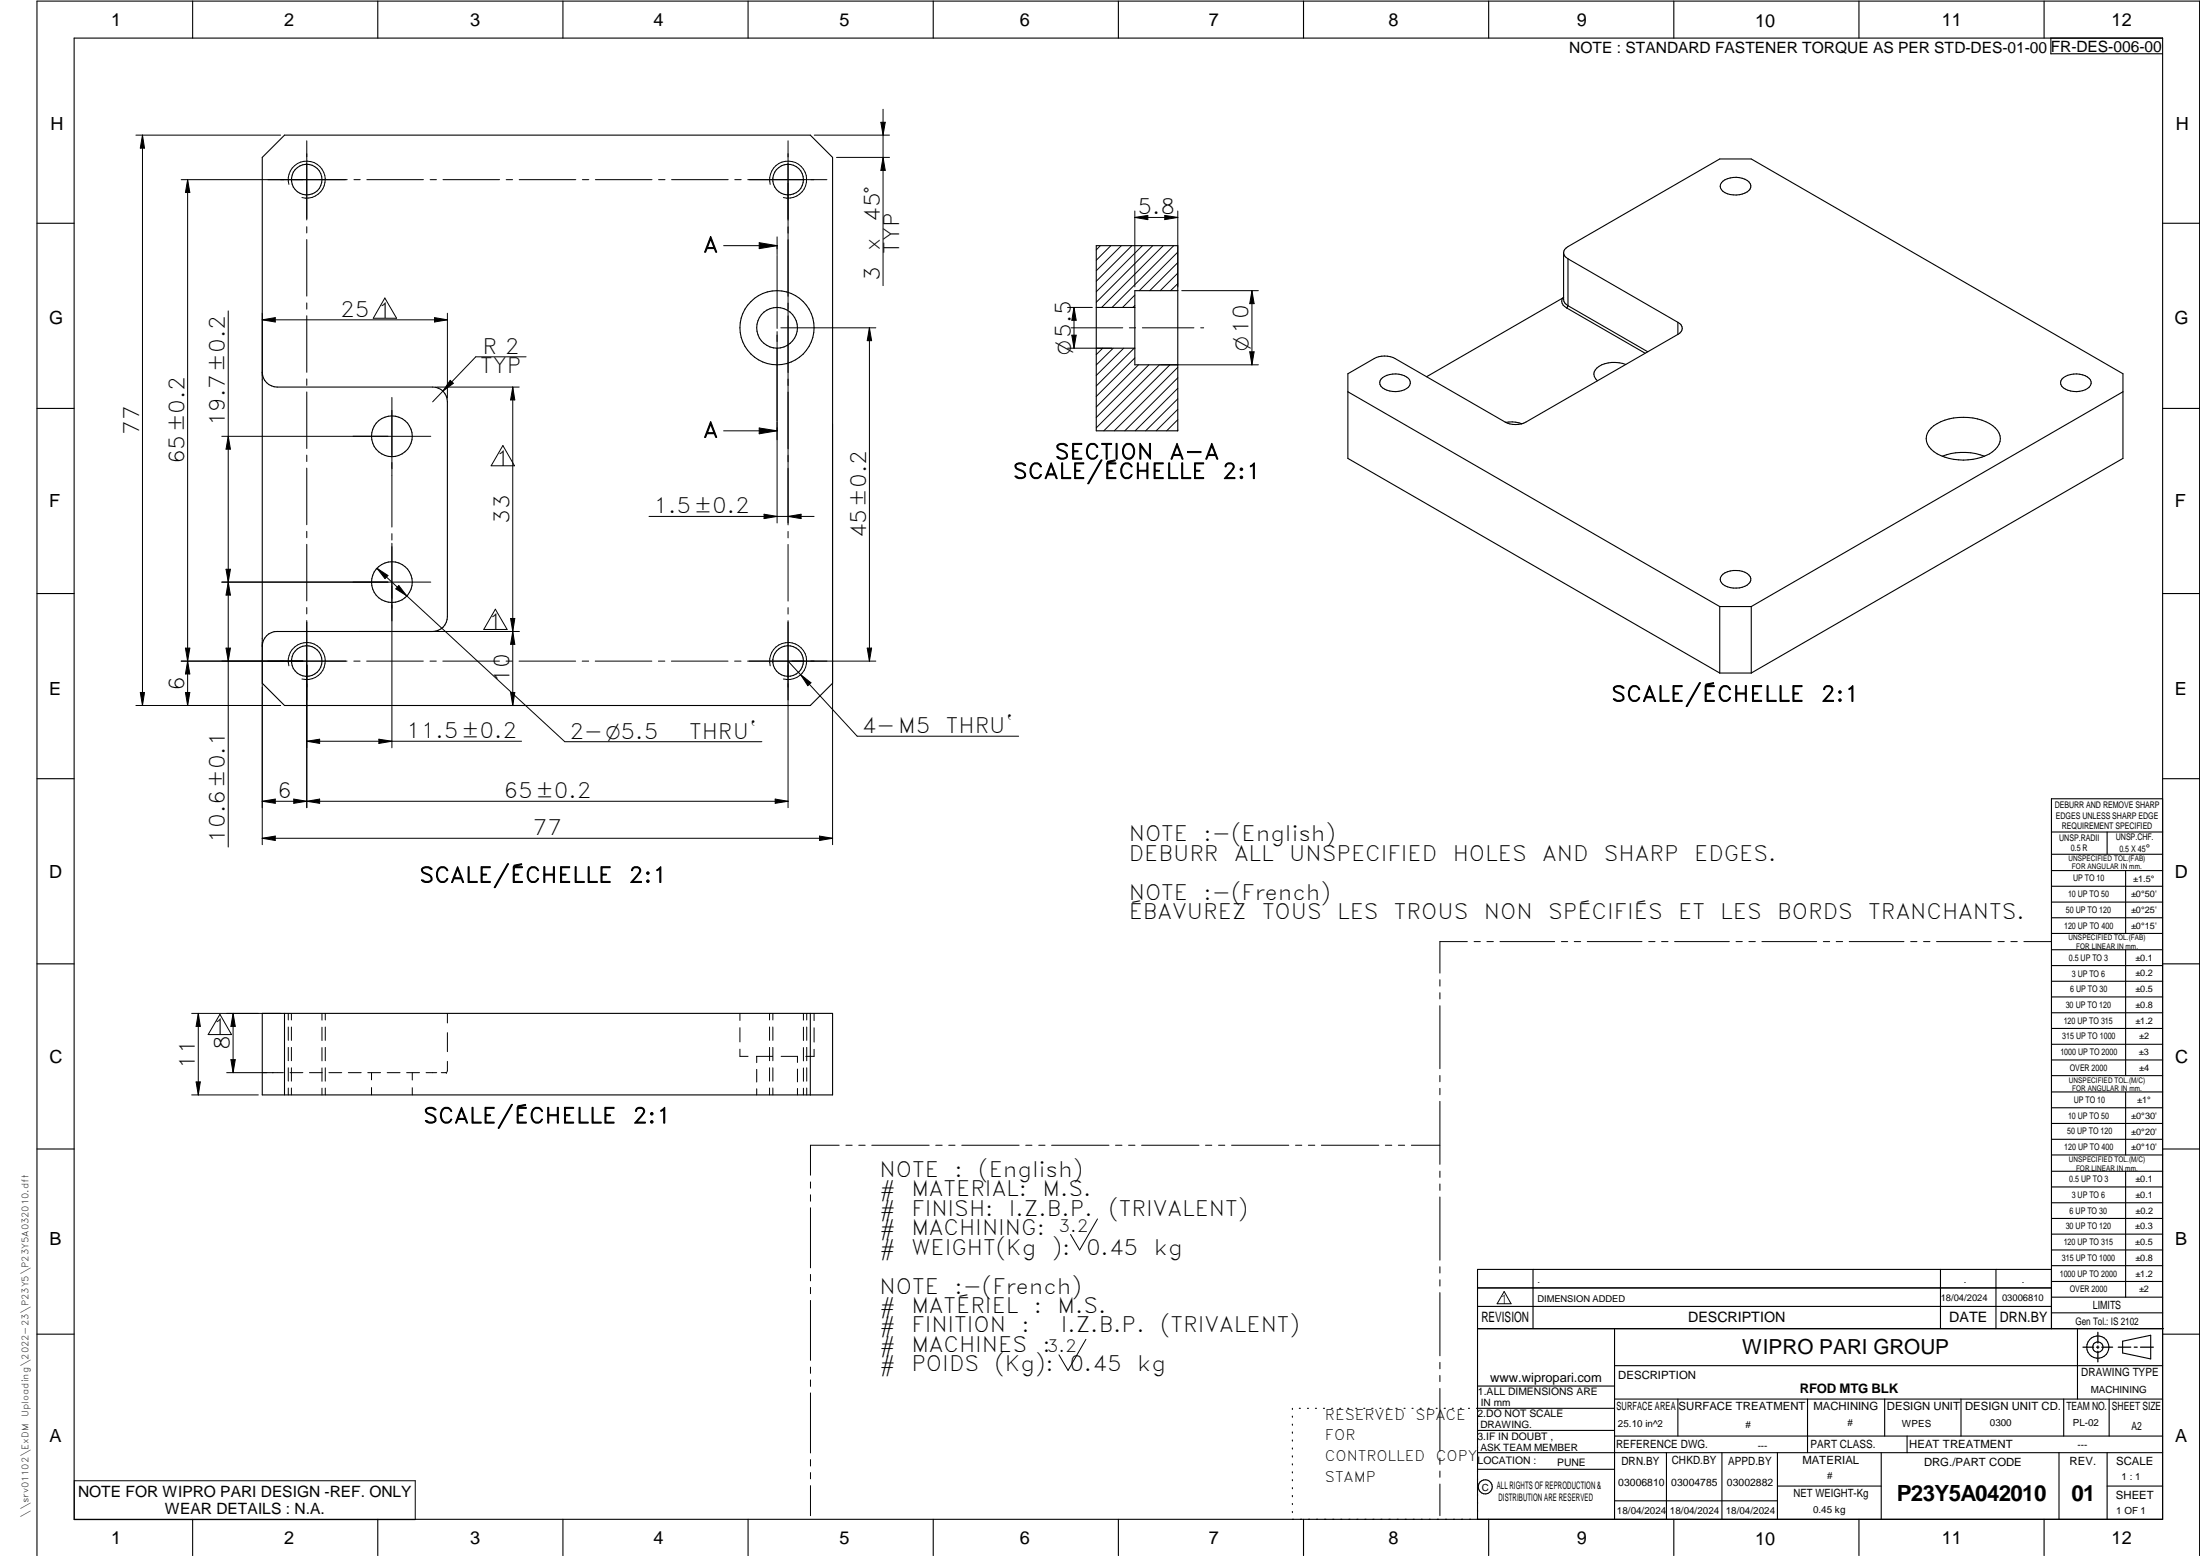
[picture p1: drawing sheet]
<svg xmlns="http://www.w3.org/2000/svg" width="594mm" height="420mm" viewBox="0 0 594 420" stroke-linecap="round" stroke-linejoin="round" font-family="sans-serif">
<g fill="none" stroke="#000" stroke-width=".3">
<path d="M20 10.3h564v400h-564zM52 .3v10M102 .3v10M152 .3v10M202 .3v10M252 .3v10M302 .3v10M352 .3v10M402 .3v10M452 .3v10M502 .3v10M552 .3v10"/>
<path d="M553.8 10.3v4.2h30.2M70.8 42.5l6-6h142l6 6v142l-6 6h-142l-6-6zM465.2 48.9a6 6 0 0 1 7.1 .2 1.8 1.8 0 0 1 .4 1.9 1.8 1.8 0 0 1-1.5 1.2 6 6 0 0 1-6.3-1 1.56 1.56 0 0 1 .3-2.3zM10 60.3h10M296 66.3h22v50h-22zM318 78.5h-11.6v20h11.6M422.2 68.2a1.98 1.98 0 0 1 1.2-1.6l41-23.7h8.5l100.4 58v22.9l-100.4 57.9M422.2 68.2a1.98 1.98 0 0 0 1.2 1.7M422.2 68.2v12.7a1.98 1.98 0 0 0 1.2 1.6M423.4 69.9l29.7 17.1M423.4 69.9v12.7M584 60.3h10"/>
<path d="M296 83h10.4M296 94h10.4M421.9 80.5l-36.7 21.2M421.9 80.5a1.93 1.93 0 0 0 1.1 2.6M422.2 80.3l-.3 .2M423 83.1l21.2 12.3M423.4 82.5l21.6 12.5M423.4 82.5l-.4 .6M439 98.4a7.5 7.5 0 0 0-8.2 1.5 2.03 2.03 0 0 0 .6 2.9M453.1 90.3l-41 23.7a6.2 6.2 0 0 1-5.7 0l-29.7-17.2a6.2 6.2 0 0 0-5.6 0l-7.1 4.1v22.9l100.4 57.9M453.1 87a1.71 1.71 0 0 1 1.2 1.7 1.71 1.71 0 0 1-1.2 1.6M453.1 87v3.3"/>
<path d="M10 110.3h10M70.8 100.5a4 4 0 0 0 4 4h42a3.9 3.9 0 0 1 4 4v58a4 4 0 0 1-4 4h-42a4 4 0 0 0-4 4M364 105.8l100.4 58M373.3 102a5.8 5.8 0 0 1 7.4 .6 1.95 1.95 0 0 1-1.4 2.6 6 6 0 0 1-6.4-.9 1.58 1.58 0 0 1 .4-2.3zM406.6 114l1.8-.1 2.6 .5M521.5 115.6a14.5 14.5 0 0 1 14.7-1.7 5.1 5.1 0 0 1 3.9 5.3 7.6 7.6 0 0 1-6.1 4.6 14.9 14.9 0 0 1-11.8-1.8 3.9 3.9 0 0 1-.7-6.4zM556.8 102.4a5.6 5.6 0 0 1 7.7 .2 1.95 1.95 0 0 1-1.4 2.6 6 6 0 0 1-6.3-.9 1.51 1.51 0 0 1 0-1.9zM573.3 105.8l-100.4 58M584 110.3h10M535.9 123.2a16.4 16.4 0 0 0-11.4 0M465.2 155.1a6.1 6.1 0 0 1 7.1 .2 1.65 1.65 0 0 1-.5 2.7 5.9 5.9 0 0 1-6.9-.6 1.56 1.56 0 0 1 .3-2.3zM10 160.3h10"/>
<path d="M464.4 163.8h8.5M464.4 163.8v17.9M472.9 163.8v17.9M584 160.3h10M464.4 181.7h8.5M10 210.3h10M584 215.7h-30v143.1M584 210.3h10M554 224.7h30M554 230.7h30M554 235.1h30M554 239.3h30"/>
<path d="M569 224.7v6M574 235.1v17M554 243.6h30M554 247.8h30M554 252.1h30M554 256.5h30M574 256.5v33.9M10 260.3h10M70.8 273.6h154v22.1h-154zM76.8 273.6v22.1M218.8 273.6v22.1M554 260.7h30"/>
<path d="M554 265h30M554 269.2h30M554 273.5h30M554 277.7h30M584 260.3h10M554 282h30M554 286.2h30M554 290.4h30M554 294.9h30M554 299.1h30M574 294.9v17M10 310.3h10"/>
<path d="M554 303.4h30M554 307.6h30M554 311.9h30M554 316.3h30M574 316.3v34M584 310.3h10M554 320.5h30M554 324.8h30M554 329h30M554 333.2h30M554 337.5h30M399 358.8h185.2"/>
<path d="M399 352.8h155M399 347.8h155M414 342.8v16M436 358.8v51.5M524 342.8v16M539 342.8v16M554 341.8h30M554 346h30M554 350.3h30M554 354.5h30M554 342.8h-155v67.5M561 358.8v19"/>
<path d="M10 360.3h10M399 374.3h37M436 377.8h148M453.1 377.8v10M488.1 377.8v14.5M508.9 377.8v10M529.5 377.8v10M557.3 377.8v10M569.5 377.8v10M573.2 362.2l7.6-1.6v6.3l-7.6-1.6zM584 368.8h-148M584 360.3h10"/>
<path d="M349 380.3v.3M349 382.4v.3M349 384.6v.3M349 386.7v.3M349 388.8v.3M349 391v.3M349 393.1v.3M349 395.3v.3M349 397.4v.3M349 399.5v.3M350.9 380.3h.2M353.1 380.3h.2"/>
<path d="M355.2 380.3h.3M357.4 380.3h.3M359.6 380.3h.3M361.7 380.3h.3M363.9 380.3h.3M366.1 380.3h.3M368.3 380.3h.2M370.4 380.3h.3M372.6 380.3h.3M374.8 380.3h.3M376.9 380.3h.4M379.1 380.3h.3"/>
<path d="M381.3 380.3h.3M383.4 380.3h.4M385.6 380.3h.3M387.8 380.3h.3M390 380.3h.3M392.2 380.3h.3M394.3 380.3h.3M396.5 380.3h.3M398.7 380.3h37.3M399 396.7h37M399 392.3h185M399 386.2h37"/>
<path d="M436 387.8h148M450 392.3v18M465 392.3v18M480 392.3v18M508 392.3v18M515 387.8v4.5M556 392.3v18M569 392.3v18M52 410.3v9.7M102 410.3v9.7M152 410.3v9.7M202 410.3v9.7"/>
<path d="M252 410.3v9.7M302 410.3v9.7M349 401.7v.3M349 403.8v.4M349 406v.3M349 408.1v.3M352 410.3v9.7M402 410.3v9.7M436 405.3h44M452 410.3v9.7M480 401.3h28M502 410.3v9.7"/>
<path d="M552 410.3v9.7M569 401.3h15M10 420v-419.7h584v419.7"/>
<circle cx="82.8" cy="48.5" r="4.1"/>
<circle cx="212.8" cy="48.5" r="4.1"/>
<circle cx="209.8" cy="88.5" r="10"/>
<circle cx="209.8" cy="88.5" r="5.5"/>
<circle cx="105.8" cy="117.8" r="5.5"/>
<circle cx="105.8" cy="157.2" r="5.5"/>
<circle cx="82.8" cy="178.5" r="4.1"/>
<circle cx="212.8" cy="178.5" r="4.1"/>
<circle cx="566.5" cy="363.7" r="1.39"/>
<circle cx="566.5" cy="363.8" r="3"/>
<circle cx="401.1" cy="401.5" r="1.9"/>
</g>
<g fill="none" stroke="#000" stroke-width=".27">
<path d="M36.7 36.5h39.1M38.5 36.5l.5 3.5h-1.1zM38.5 36.5v154M82.8 38v21.4M212.8 38v103.7M219.9 36.5h20.3M237.9 33h1.1l-.5 3.5zM238.5 29.5v47.6M50.7 48.5l.6 3.5h-1.2zM50.7 48.5v142M78 49.8a5 5 0 0 1 4.4-6.3 5 5 0 0 1 5.4 5.5 5 5 0 0 1-6.3 4.3M93.8 48.5h-44.9"/>
<path d="M95.6 48.5h1.7M99.1 48.5h15.2M116.2 48.5h1.6M119.6 48.5h15.3M136.7 48.5h1.7M140.2 48.5h15.3M157.3 48.5h1.7M160.8 48.5h15.3M177.8 48.5h1.8M181.3 48.5h15.3M198.4 48.5h1.7M201.9 48.5h21.4"/>
<path d="M208 49.8a5 5 0 0 1 4.4-6.3 5 5 0 0 1 5.4 5.4 5 5 0 0 1-6.3 4.4M225.9 42.5h14.3M238.5 42.5l.5 3.5h-1.1zM306.4 58.7l3.6-.5v1.1zM306.4 57v20.5M306.4 58.7h11.6M314.5 58.2l3.5 .5-3.5 .6zM318 57v20.5M82.8 61.2v1.7M82.8 64.7v15.3M195.4 66.3h14.4M205 65.5l4.8 .8-4.8 .8z"/>
<path d="M209.8 64v4.7M209.8 69v19.7M297.1 66.3l-1.1 1.2M300 66.3l-4 4M302.8 66.3l-6.8 6.8M305.6 66.3l-9.6 9.6M306.4 79.7l-3.3 3.3M308.5 66.3l-12.5 12.5M311.3 66.3l-15.3 15.3M314.1 66.3l-16.6 16.7M316.9 66.3l-16.6 16.7M318 76.6l-1.9 1.9"/>
<path d="M318 68.1l-10.4 10.4M318 73.7l-4.7 4.8M318 70.9l-7.5 7.6M319.1 78.5h20.7M338.1 78.5l.6 3.5h-1.2zM338.1 78.5v20M61.6 83.9v144.8M70.8 84.6v16.9M70.8 86.4h50M70.8 86.4l3.5-.6v1.2zM82.8 81.8v1.7M82.8 85.3v15.2"/>
<path d="M103.9 80.5l3.2 5.4h-6.3zM117.3 85.8l3.5 .6-3.5 .6zM120.8 84.6v22.8M142.1 96.4h-13.6l-11.7 12.1M209.8 89.5v51.7M210.9 88.5h25.6M234.8 88.5v90M234.8 88.5l.6 3.5h-1.2zM288.3 83h6.7M288.3 94h11.9M289.2 88.5h14M289.4 90.5h1.2l-.6 3.5z"/>
<path d="M290 83v11M290 83l.6 3.5h-1.2zM297.8 94l-1.8 1.8M300.6 94l-4.6 4.6M303.4 94l-7.4 7.4M305 88.5h1.7M306.3 94l-10.3 10.2M306.4 82.5l-.5 .5M306.4 96.6l-10.4 10.5M307.4 98.5l-11.4 11.4M308.5 88.5h13.9M310.3 98.5l-14.3 14.2"/>
<path d="M313.1 98.5l-17.1 17M313.3 98.5h26.5M315.9 98.5l-17.8 17.8M318 99.2l-17.1 17.1M324.2 88.5h.8M337.5 95h1.2l-.6 3.5zM59.9 117.8h56.4M61.6 117.8l.6 3.5h-1.2zM82.8 102.3v1.8M82.8 105.8v15.3M105.8 107.3v35M117.9 104.5h22.3"/>
<path d="M121.6 102.7l.8 .8-2.8 2.1zM138.5 104.5l.5 3.5h-1.1zM138.5 104.5v86M195.4 116.3h14.4M205 115.6l4.8 .7-4.8 .8zM224.8 114.6v113.5M318 116.2l-.1 .1M318 113.3l-3 3M318 110.5l-5.8 5.8M318 107.7l-8.6 8.6M318 104.9l-11.5 11.4M318 102l-14.3 14.3"/>
<path d="M82.8 122.9v1.7M82.8 126.4v15.3M135.8 120.3l3.1 5.5h-6.3zM175.3 139.4h44.5M206.3 138.9l3.5 .5-3.5 .6zM212.8 139.4l3.5-.5v1.1zM59.9 157.2h56.4M61 153.7h1.2l-.6 3.5zM61.6 157.2l.6 3.5h-1.2zM82.8 143.5v1.7M82.8 147v15.3M101.8 153.5l3 1.9-.8 .9z"/>
<path d="M101.8 153.5l8 7.4M105.8 144.1v1.7M105.8 146.7v55.2M107.7 158.1l2.1 2.8-2.9-1.9zM212.8 143.5v1.7M212.8 147v15.3M50.1 175h1.2l-.6 3.5zM50.7 178.5l.6 3.5h-1.2zM61 175h1.2l-.6 3.5zM70.8 173.5v54.6M78 179.8a5 5 0 0 1 4.4-6.3 5 5 0 0 1 5.4 5.5 5 5 0 0 1-6.3 4.3M82.8 164v1.8"/>
<path d="M82.8 167.6v50.5M93.7 178.5h-44.8M95.5 178.5h1.7M96.9 170.5h43.3M99 178.5h15.3M109.8 160.9l42.7 39.4h53.2M116.1 178.5h1.7M119.6 178.5h15.3M133.8 164.5l3.1 5.5h-6.3zM136.6 178.5h1.8M137.9 167h1.1l-.5 3.5zM138.5 170.5l.5 3.5h-1.1z"/>
<path d="M140.2 178.5h15.2M157.2 178.5h1.8M160.7 178.5h15.3M177.8 178.5h1.7M181.3 178.5h15.3M198.4 178.5h1.7M201.9 178.5h34.6M208 179.8a5 5 0 0 1 4.4-6.3 5 5 0 0 1 5.4 5.4 5 5 0 0 1-6.3 4.4M212.8 164.1v1.7M212.8 167.6v50.5M212.8 178.5l18.7 20.3h43.6M234.2 175h1.2l-.6 3.5z"/>
<path d="M36.7 190.5h39.1M37.9 187h1.1l-.5 3.5zM50.1 187h1.2l-.6 3.5zM102.3 199.6l3.5 .6-3.5 .5zM137.9 187h1.1l-.5 3.5zM216.2 182.2l2.8 2.2-.9 .8zM70.8 216.4l3.5-.6v1.1zM70.8 216.4h142M79.3 215.8l3.5 .6-3.5 .5zM82.8 216.4l3.5-.6v1.1zM82.8 200.2l3.5-.6v1.1zM82.8 200.2h58"/>
<path d="M209.3 215.8l3.5 .6-3.5 .5zM70.8 226.4h154M70.8 226.4l3.5-.6v1.1zM221.3 225.8l3.5 .6-3.5 .5zM396.2 254.3h-7.4v8.5M398.1 254.3h1.6M401.5 254.3h1.8M405 254.3h14.8M421.6 254.3h1.7M425.1 254.3h1.7M428.6 254.3h14.8M445.2 254.3h1.7"/>
<path d="M448.7 254.3h1.7M452.2 254.3h14.8M468.8 254.3h1.7M472.3 254.3h1.7M475.8 254.3h14.8M492.4 254.3h1.7M495.8 254.3h1.8M499.4 254.3h14.7M516 254.3h1.6M519.4 254.3h1.8M522.9 254.3h14.8M539.5 254.3h1.7"/>
<path d="M543 254.3h1.7M546.5 254.3h7.4M51.8 273.6h24M53.5 273.6l.6 3.6h-1.1zM53.5 273.6v22.1M59.4 273.9l3.1 5.5h-6.3zM62.9 273.6l.6 3.6h-1.1zM62.9 273.6v16M77.8 273.6v1.8M77.8 277.3v3.6M78.7 273.6v1.8M78.7 277.3v3.6"/>
<path d="M86.9 273.6v1.9M86.9 277.4v3.6M87.8 273.6v1.8M87.8 277.3v3.6M120.8 273.6v2.6M120.8 278.8v5.2M199.8 273.6v1.9M199.8 277.5v3.8M207.8 273.6v1.8M207.8 277.3v3.6M208.7 273.6v1.8M208.7 277.3v3.6"/>
<path d="M217 273.6v1.9M217 277.4v3.6M217.8 273.6v1.8M217.8 277.3v3.6M219.8 273.6v2M219.8 277.5v3.9M388.8 264.5v1.8M388.8 268.1v1.6M388.8 271.6v17M51.8 295.7h18M53 292.1h1.1l-.6 3.6zM62.4 286.1h1.1l-.6 3.5z"/>
<path d="M76.5 289.6h-15.3M77.8 282.8v3.6M77.8 288.3v3.6M77.8 293.8v1.9M78.3 289.6h3.5M78.7 282.8v3.6M78.7 288.3v3.6M78.7 293.8v1.9M83.6 289.6h3.4M86.9 282.9v3.6M86.9 288.4v3.6M86.9 293.8v1.9"/>
<path d="M87.8 282.8v3.6M87.8 288.3v3.6M87.8 293.8v1.9M88.8 289.6h3.5M94.1 289.6h3.4M99.3 289.6h3.5M100.3 289.6v2M100.3 293.7v2M104.6 289.6h3.4M109.8 289.6h3.5M111.3 289.6v2M111.3 293.7v2"/>
<path d="M115.1 289.6h2.8M119.2 289.6h1.2M120.6 289.6h.1M120.8 289.4l-.2 .2M120.8 286.6v2.6M199.8 283.3v1.9h2.2M204.3 285.2h4.4M204.3 285.2v1.7M204.3 288.8v3.4M204.3 294v1.7M207.8 282.8v3.6M207.8 288.3v3.6"/>
<path d="M207.8 293.8v1.9M208.7 282.8v3.6M208.7 288.3v3.6M208.7 293.8v1.9M210.9 285.2h4.4v1.7M215.3 288.7v3.4M215.3 293.9v1.8M217 282.9v3.6M217 288.4v3.6M217 293.8v1.9M217.8 282.8v3.6M217.8 288.3v3.6"/>
<path d="M217.8 293.8v1.9M219.8 283.3v1.9h-2.2M388.8 290.4v1.7M388.8 293.9v1.7M388.8 297.4v17M218.9 319.2v1.6M226.6 309.2h-7.7v8.1M228.4 309.2h1.7M231.9 309.2h1.7M235.4 309.2h15.5M252.7 309.2h1.7M256.2 309.2h1.7"/>
<path d="M259.7 309.2h15.5M277 309.2h1.7M280.5 309.2h1.7M284 309.2h15.5M301.2 309.2h1.8M304.8 309.2h1.7M308.3 309.2h15.5M325.5 309.2h1.7M329.1 309.2h1.6M332.6 309.2h15.4M349.8 309.2h1.7M353.3 309.2h1.7"/>
<path d="M356.8 309.2h15.5M374.1 309.2h1.7M377.6 309.2h1.7M381.1 309.2h7.7M388.8 316.2v1.7M388.8 319.7v1.7M218.9 322.6v1.8M218.9 326.1v16.2M296.4 329.1l-4.9 8.4-2.4-4.2M388.8 323.2v17.1M218.9 344.1v1.8M218.9 347.6v1.7"/>
<path d="M218.9 351.2v16.1M388.8 342.1v1.6M388.8 345.6v1.7M388.8 349v17.1M406.2 348.7l1.8 3.3h-3.7zM218.9 369.1v1.7M218.9 372.6v1.8M218.9 376.1v16.2M293.2 361.7l-4.8 8.3-2.4-4.2M388.8 367.9v1.7M388.8 371.4v1.7M388.8 374.9v17"/>
<path d="M20.1 399.8h92v10.5h-92zM218.9 394.1v1.8M218.9 397.6v1.7M388.8 393.7v1.7M388.8 397.2v1.7M218.9 401.2v8.1M388.8 400.7v8.6"/>
</g>
<path d="M566.5 359.7v3M562.5 363.8h2.9M566.1 363.8h.7M566.5 363.4v.7M566.5 364.9v2.8M567.6 363.8h2.9M572 363.8h3.4M576.3 363.8h.8M578 363.8h3.5" fill="none" stroke="#000" stroke-width=".34"/>
<g fill="#000">
<path d="M237.9 33h1.1l-.5 3.5zM38.5 36.5l.5 3.5h-1.1zM50.7 48.5l.6 3.5h-1.2zM238.5 42.5l.5 3.5h-1.1zM306.4 58.7l3.6-.5v1.1zM314.5 58.2l3.5 .5-3.5 .6zM205 65.5l4.8 .8-4.8 .8zM70.8 86.4l3.5-.6v1.2zM117.3 85.8l3.5 .6-3.5 .6zM234.8 88.5l.6 3.5h-1.2zM290 83l.6 3.5h-1.2zM289.4 90.5h1.2l-.6 3.5z"/>
<path d="M338.1 78.5l.6 3.5h-1.2zM337.5 95h1.2l-.6 3.5zM121.6 102.7l.8 .8-2.8 2.1zM138.5 104.5l.5 3.5h-1.1zM205 115.6l4.8 .7-4.8 .8zM61.6 117.8l.6 3.5h-1.2zM61 153.7h1.2l-.6 3.5zM101.8 153.5l3 1.9-.8 .9zM107.7 158.1l2.1 2.8-2.9-1.9zM206.3 138.9l3.5 .5-3.5 .6zM212.8 139.4l3.5-.5v1.1zM50.1 175h1.2l-.6 3.5z"/>
<path d="M61 175h1.2l-.6 3.5zM61.6 157.2l.6 3.5h-1.2zM137.9 167h1.1l-.5 3.5zM138.5 170.5l.5 3.5h-1.1zM234.2 175h1.2l-.6 3.5zM37.9 187h1.1l-.5 3.5zM50.1 187h1.2l-.6 3.5zM50.7 178.5l.6 3.5h-1.2zM137.9 187h1.1l-.5 3.5zM216.2 182.2l2.8 2.2-.9 .8zM70.8 216.4l3.5-.6v1.1zM79.3 215.8l3.5 .6-3.5 .5z"/>
<path d="M82.8 216.4l3.5-.6v1.1zM82.8 200.2l3.5-.6v1.1zM102.3 199.6l3.5 .6-3.5 .5zM209.3 215.8l3.5 .6-3.5 .5zM70.8 226.4l3.5-.6v1.1zM221.3 225.8l3.5 .6-3.5 .5zM53.5 273.6l.6 3.6h-1.1zM62.9 273.6l.6 3.6h-1.1zM53 292.1h1.1l-.6 3.6zM62.4 286.1h1.1l-.6 3.5z"/>
</g>
<g font-size="6">
<text x="512.2" y="405.2">P23Y5A042010</text>
<text x="559.4" y="405.2">01</text>
</g>
<g font-size="5.7">
<text x="237.6" y="59.9" transform="rotate(-90 237.6 59.9)">45°</text>
<text x="307.2" y="57.9">5.8</text>
<text x="189.9" y="68.1">A</text>
<text x="237.6" y="67.7" transform="rotate(-90 237.6 67.7)">x</text>
<text x="242.8" y="68.5" transform="rotate(-90 242.8 68.5)">TYP</text>
<text x="237.6" y="75.9" transform="rotate(-90 237.6 75.9)">3</text>
<text x="91.9" y="85.5">25</text>
<text x="101.9" y="85.9">1</text>
<text x="130.3" y="95.5">R 2</text>
<text x="129.7" y="100.7">TYP</text>
<text x="37.6" y="117.4" transform="rotate(-90 37.6 117.4)">77</text>
<text x="60.7" y="115.1" transform="rotate(-90 60.7 115.1)">19.7±0.2</text>
<text x="189.9" y="118.1">A</text>
<text x="49.8" y="125.3" transform="rotate(-90 49.8 125.3)">65±0.2</text>
<text x="133.8" y="125.7">1</text>
<text x="284.8" y="124">SECTION</text>
<text x="315.8" y="124">A-A</text>
<text x="273.5" y="129.2">SCALE/ÉCHELLE</text>
<text x="330" y="129.2">2:1</text>
<text x="137.6" y="141.4" transform="rotate(-90 137.6 141.4)">33</text>
<text x="176.5" y="138.6">1.5±0.2</text>
<text x="233.9" y="145.4" transform="rotate(-90 233.9 145.4)">45±0.2</text>
<text x="131.8" y="169.9">1</text>
<text x="137.6" y="184.4" transform="rotate(-90 137.6 184.4)">10</text>
<text x="49.8" y="186.5" transform="rotate(-90 49.8 186.5)">6</text>
<text x="435.1" y="189.4">SCALE/ÉCHELLE</text>
<text x="491.7" y="189.4">2:1</text>
<text x="232.7" y="198">4-M5</text>
<text x="255.4" y="198">THRU`</text>
<text x="109.7" y="199.3">11.5±0.2</text>
<text x="153.7" y="199.4">2-O5.5</text>
<text x="186.1" y="199.4">THRU`</text>
<text x="74.8" y="215.5">6</text>
<text x="136" y="215.5">65±0.2</text>
<text x="60.7" y="227.5" transform="rotate(-90 60.7 227.5)">10.6±0.1</text>
<text x="143.9" y="225.5">77</text>
<text x="304.8" y="227.2">NOTE</text>
<text x="325" y="227.2">:-(English)</text>
<text x="304.8" y="232.4">DEBURR</text>
<text x="333.2" y="232.4">ALL</text>
<text x="348.1" y="232.4">UNSPECIFIED</text>
<text x="392.3" y="232.4">HOLES</text>
<text x="416.4" y="232.4">AND</text>
<text x="433.1" y="232.4">SHARP</text>
<text x="457.5" y="232.4">EDGES.</text>
<text x="113.2" y="238.3">SCALE/ÉCHELLE</text>
<text x="169.8" y="238.3">2:1</text>
<text x="304.8" y="242.9">NOTE</text>
<text x="325" y="242.9">:-(French)</text>
<text x="304.8" y="248.2">ÉBAVUREZ</text>
<text x="340.8" y="248.2">TOUS</text>
<text x="361.1" y="248.2">LES</text>
<text x="376.4" y="248.2">TROUS</text>
<text x="400.7" y="248.2">NON</text>
<text x="418.1" y="248.2">SPÉCIFIÉS</text>
<text x="453.1" y="248.2">ET</text>
<text x="464.5" y="248.2">LES</text>
<text x="479.9" y="248.2">BORDS</text>
<text x="504.5" y="248.2">TRANCHANTS.</text>
<text x="57.4" y="279.3">1</text>
<text x="62.1" y="283.6" transform="rotate(-90 62.1 283.6)">8</text>
<text x="52.7" y="288.6" transform="rotate(-90 52.7 288.6)">11</text>
<text x="114.3" y="303.3">SCALE/ÉCHELLE</text>
<text x="170.8" y="303.3">2:1</text>
<text x="237.5" y="317.8">NOTE</text>
<text x="257.7" y="317.8">:</text>
<text x="264.1" y="317.8">(English)</text>
<text x="237.5" y="323">#</text>
<text x="246.1" y="323">MATERIAL:</text>
<text x="281.5" y="323">M.S.</text>
<text x="237.5" y="328.3">#</text>
<text x="246.1" y="328.3">FINISH:</text>
<text x="272.4" y="328.3">I.Z.B.P.</text>
<text x="299.3" y="328.3">(TRIVALENT)</text>
<text x="237.5" y="333.5">#</text>
<text x="246.1" y="333.5">MACHINING:</text>
<text x="237.5" y="338.8">#</text>
<text x="246.1" y="338.8">WEIGHT(Kg</text>
<text x="284" y="338.8">):</text>
<text x="293.3" y="338.8">0.45</text>
<text x="311.6" y="338.8">kg</text>
<text x="237.5" y="349.3">NOTE</text>
<text x="257.7" y="349.3">:-(French)</text>
<text x="237.5" y="354.5">#</text>
<text x="237.5" y="359.8">#</text>
<text x="246.1" y="359.8">FINITION</text>
<text x="246.1" y="354.5">MATÉRIEL</text>
<text x="275.8" y="359.8">:</text>
<text x="279.2" y="354.5">:</text>
<text x="285.6" y="354.5">M.S.</text>
<text x="286.4" y="359.8">I.Z.B.P.</text>
<text x="313.3" y="359.8">(TRIVALENT)</text>
<text x="237.5" y="365">#</text>
<text x="246.1" y="365">MACHINES</text>
<text x="281.5" y="365">:</text>
<text x="237.5" y="370.3">#</text>
<text x="246.1" y="370.3">POIDS</text>
<text x="268.5" y="370.3">(Kg):</text>
<text x="288.8" y="370.3">0.45</text>
<text x="307.1" y="370.3">kg</text>
</g>
<text font-size="5.6" x="470.5" y="365.5">WIPRO PARI GROUP</text>
<g font-size="5.4">
<text x="289.1" y="95.9" transform="rotate(-90 289.1 95.9)">O5.5</text>
<text x="337.2" y="94.8" transform="rotate(-90 337.2 94.8)">O10</text>
</g>
<g font-size="4.9">
<text x="30" y="6.9">1</text>
<text x="76.7" y="6.9">2</text>
<text x="127" y="6.9">3</text>
<text x="176.5" y="6.9">4</text>
<text x="226.7" y="6.9">5</text>
<text x="275.4" y="6.9">6</text>
<text x="326.4" y="6.9">7</text>
<text x="375" y="6.9">8</text>
<text x="425.8" y="6.9">9</text>
<text x="473.9" y="7.3">10</text>
<text x="524.3" y="6.9">11</text>
<text x="570.2" y="6.9">12</text>
<text x="13.6" y="35.1">H</text>
<text x="587.6" y="35.1">H</text>
<text x="13.2" y="87.5">G</text>
<text x="587.2" y="87.5">G</text>
<text x="13.2" y="137">F</text>
<text x="587.2" y="137">F</text>
<text x="13.2" y="187.6">E</text>
<text x="587.2" y="187.6">E</text>
<text x="13.2" y="237">D</text>
<text x="587.2" y="237">D</text>
<text x="13.4" y="287.1">C</text>
<text x="587.4" y="287.1">C</text>
<text x="13.4" y="336.2">B</text>
<text x="587.4" y="336.2">B</text>
<text x="13.4" y="389.3">A</text>
<text x="587.4" y="389.3">A</text>
<text x="30" y="416.9">1</text>
<text x="76.7" y="416.9">2</text>
<text x="127" y="416.9">3</text>
<text x="176.5" y="416.9">4</text>
<text x="226.7" y="416.9">5</text>
<text x="275.4" y="416.9">6</text>
<text x="326.4" y="416.9">7</text>
<text x="375" y="416.9">8</text>
<text x="425.8" y="416.9">9</text>
<text x="473.9" y="417.3">10</text>
<text x="524.3" y="416.9">11</text>
<text x="570.2" y="416.9">12</text>
</g>
<g font-size="4.6">
<text x="285.8" y="332.7">3.2</text>
<text x="282.7" y="365.1">3.2</text>
</g>
<g font-size="4.2">
<text x="423.7" y="14.3">NOTE : STANDARD FASTENER TORQUE AS PER STD-DES-01-00</text>
<text x="553.8" y="14">FR-DES-006-00</text>
<text x="21.1" y="404.3">NOTE FOR WIPRO PARI DESIGN -REF. ONLY</text>
<text x="44.5" y="408.8">WEAR DETAILS : N.A.</text>
</g>
<g font-size="3.9">
<text x="400" y="357.1">REVISION</text>
<text x="455.9" y="357.1">DESCRIPTION</text>
<text x="526.4" y="357.1">DATE</text>
<text x="540" y="357.1">DRN.BY</text>
<text x="357.8" y="383.3">RESERVED</text>
<text x="382.3" y="383.3">SPACE</text>
<text x="357.8" y="388.9">FOR</text>
<text x="357.8" y="394.5">CONTROLLED</text>
<text x="387.8" y="394.5">COPY</text>
<text x="357.8" y="400">STAMP</text>
</g>
<text font-size="3.6" x="486" y="376.1">RFOD MTG BLK</text>
<text font-size="3.5" x="402.4" y="373.3">www.wipropari.com</text>
<text font-size="3.4" x="405" y="352">1</text>
<g font-size="3.1">
<text x="565.1" y="353.5">LIMITS</text>
<text x="562" y="371.7">DRAWING TYPE</text>
<text x="437" y="372.3">DESCRIPTION</text>
<text x="436.5" y="380.8">SURFACE AREA</text>
<text x="453.3" y="380.8">SURFACE TREATMENT</text>
<text x="489.7" y="380.8">MACHINING</text>
<text x="509.5" y="380.8">DESIGN UNIT</text>
<text x="530.6" y="380.8">DESIGN UNIT CD.</text>
<text x="558" y="380.6">TEAM NO.</text>
<text x="570.3" y="380.7">SHEET SIZE</text>
<text x="575.6" y="386.1">A2</text>
<text x="436.4" y="391.1">REFERENCE DWG.</text>
<text x="437.8" y="395.5">DRN.BY</text>
<text x="451.4" y="395.4">CHKD.BY</text>
<text x="466.6" y="395.5">APPD.BY</text>
<text x="486.7" y="395.4">MATERIAL</text>
<text x="488.9" y="390.9">PART CLASS.</text>
<text x="515.6" y="390.9">HEAT TREATMENT</text>
<text x="519.6" y="395.9">DRG./PART CODE</text>
<text x="558.9" y="395.5">REV.</text>
<text x="571.4" y="395.6">SCALE</text>
<text x="484.3" y="404.2">NET WEIGHT-Kg</text>
<text x="571.4" y="404.7">SHEET</text>
</g>
<text font-size="3" x="579.5" y="230.1">°</text>
<g font-size="2.8">
<text x="560.4" y="357.7">Gen Tol.: IS 2102</text>
<text x="399.1" y="376.6">1.ALL DIMENSIONS ARE</text>
<text x="399" y="382.7">2.DO NOT SCALE</text>
<text x="399" y="388.7">3.IF IN DOUBT ,</text>
<text x="399" y="395.4">LOCATION :</text>
<text x="420.5" y="396">PUNE</text>
<text x="404.2" y="402">ALL RIGHTS OF REPRODUCTION &amp;</text>
<text x="437" y="401.2">03006810</text>
<text x="451.3" y="401.2">03004785</text>
<text x="466.3" y="401.2">03002882</text>
<text x="404.7" y="405.4">DISTRIBUTION ARE RESERVED</text>
</g>
<g font-size="2.7">
<text x="564.6" y="376.2">MACHINING</text>
<text x="399.9" y="379.7">IN mm</text>
<text x="399.7" y="385.7">DRAWING.</text>
<text x="436.9" y="385.4">25.10 in^2</text>
<text x="471.4" y="385.5">#</text>
<text x="498.9" y="385">#</text>
<text x="513.6" y="385.3">WPES</text>
<text x="537.3" y="385.1">0300</text>
<text x="559.7" y="385.1">PL-02</text>
<text x="399.7" y="391.8">ASK TEAM MEMBER</text>
<text x="474.6" y="391.2">---</text>
<text x="561" y="391.1">---</text>
<text x="493.4" y="399.5">#</text>
<text x="572.8" y="399.7">1 : 1</text>
<text x="400.1" y="402.5">C</text>
<text x="436.6" y="408.7">18/04/2024</text>
<text x="450.9" y="408.8">18/04/2024</text>
<text x="466" y="408.9">18/04/2024</text>
<text x="489.6" y="408.5">0.45 kg</text>
<text x="571.4" y="408.7">1 OF 1</text>
</g>
<g font-size="2.5">
<text x="554.9" y="218.3">DEBURR AND REMOVE SHARP</text>
<text x="555.2" y="221">EDGES UNLESS SHARP EDGE</text>
<text x="556.1" y="227.1">UNSP.RADII</text>
<text x="556.8" y="223.8">REQUIREMENT SPECIFIED</text>
<text x="571.4" y="226.9">UNSP.CHF.</text>
<text x="559.2" y="229.9">0.5 R</text>
<text x="572.3" y="230.1">0.5 X 45</text>
<text x="559.8" y="238">UP TO 10</text>
<text x="576.1" y="238.1">±1.5°</text>
<text x="558.5" y="242.2">10 UP TO 50</text>
<text x="575.5" y="242.3">±0°50'</text>
<text x="557.4" y="250.7">120 UP TO 400</text>
<text x="557.9" y="246.5">50 UP TO 120</text>
<text x="575.5" y="250.7">±0°15'</text>
<text x="575.5" y="246.5">±0°25'</text>
<text x="558.7" y="259.4">0.5 UP TO 3</text>
<text x="559.5" y="263.7">3 UP TO 6</text>
<text x="576.6" y="263.6">±0.2</text>
<text x="576.6" y="259.4">±0.1</text>
<text x="559" y="267.9">6 UP TO 30</text>
<text x="576.6" y="267.9">±0.5</text>
<text x="557.8" y="272.2">30 UP TO 120</text>
<text x="576.6" y="272.2">±0.8</text>
<text x="556.9" y="280.7">315 UP TO 1000</text>
<text x="557.3" y="276.4">120 UP TO 315</text>
<text x="576.6" y="276.4">±1.2</text>
<text x="577.7" y="280.7">±2</text>
<text x="556.4" y="284.9">1000 UP TO 2000</text>
<text x="577.6" y="284.9">±3</text>
<text x="558.9" y="289.2">OVER 2000</text>
<text x="577.7" y="289.3">±4</text>
<text x="560" y="297.9">UP TO 10</text>
<text x="577.1" y="297.9">±1°</text>
<text x="558.5" y="302.1">10 UP TO 50</text>
<text x="575.5" y="302.1">±0°30'</text>
<text x="557.4" y="310.6">120 UP TO 400</text>
<text x="558.2" y="306.3">50 UP TO 120</text>
<text x="575.5" y="310.6">±0°10'</text>
<text x="575.5" y="306.4">±0°20'</text>
<text x="558.8" y="319.2">0.5 UP TO 3</text>
<text x="559.4" y="323.4">3 UP TO 6</text>
<text x="576.6" y="319.2">±0.1</text>
<text x="576.6" y="323.5">±0.1</text>
<text x="558.9" y="327.7">6 UP TO 30</text>
<text x="576.7" y="327.7">±0.2</text>
<text x="557.8" y="332">30 UP TO 120</text>
<text x="576.6" y="332">±0.3</text>
<text x="556.8" y="340.5">315 UP TO 1000</text>
<text x="557.3" y="336.3">120 UP TO 315</text>
<text x="576.6" y="336.3">±0.5</text>
<text x="576.6" y="340.5">±0.8</text>
<text x="415.2" y="346.4">.</text>
<text x="530.3" y="346.5">.</text>
<text x="545.9" y="346.4">.</text>
<text x="556.2" y="344.7">1000 UP TO 2000</text>
<text x="576.6" y="344.7">±1.2</text>
<text x="415.2" y="351.5">DIMENSION ADDED</text>
<text x="524.1" y="351.3">18/04/2024</text>
<text x="540.6" y="351.4">03006810</text>
<text x="558.9" y="349">OVER 2000</text>
<text x="577.6" y="349">±2</text>
</g>
<g font-size="2.4">
<text x="7.7" y="382.7" transform="rotate(-90 7.7 382.7)">Uploading\2022-23\P23Y5\P23Y5A032010.dft</text>
<text x="7.7" y="409.8" transform="rotate(-90 7.7 409.8)">\\srv01102\ExDM</text>
</g>
<g font-size="2.1">
<text x="558.5" y="232.4">UNSPECIFIED TOL.(FAB)</text>
<text x="559.5" y="234.7">FOR ANGULAR IN mm.</text>
<text x="558.6" y="253.9">UNSPECIFIED TOL.(FAB)</text>
<text x="560.7" y="256.3">FOR LINEAR IN mm.</text>
<text x="558.7" y="292.3">UNSPECIFIED TOL.(M/C)</text>
<text x="559.6" y="294.7">FOR ANGULAR IN mm.</text>
<text x="558.7" y="313.7">UNSPECIFIED TOL.(M/C)</text>
<text x="560.6" y="316.1">FOR LINEAR IN mm.</text>
</g>
</svg>
